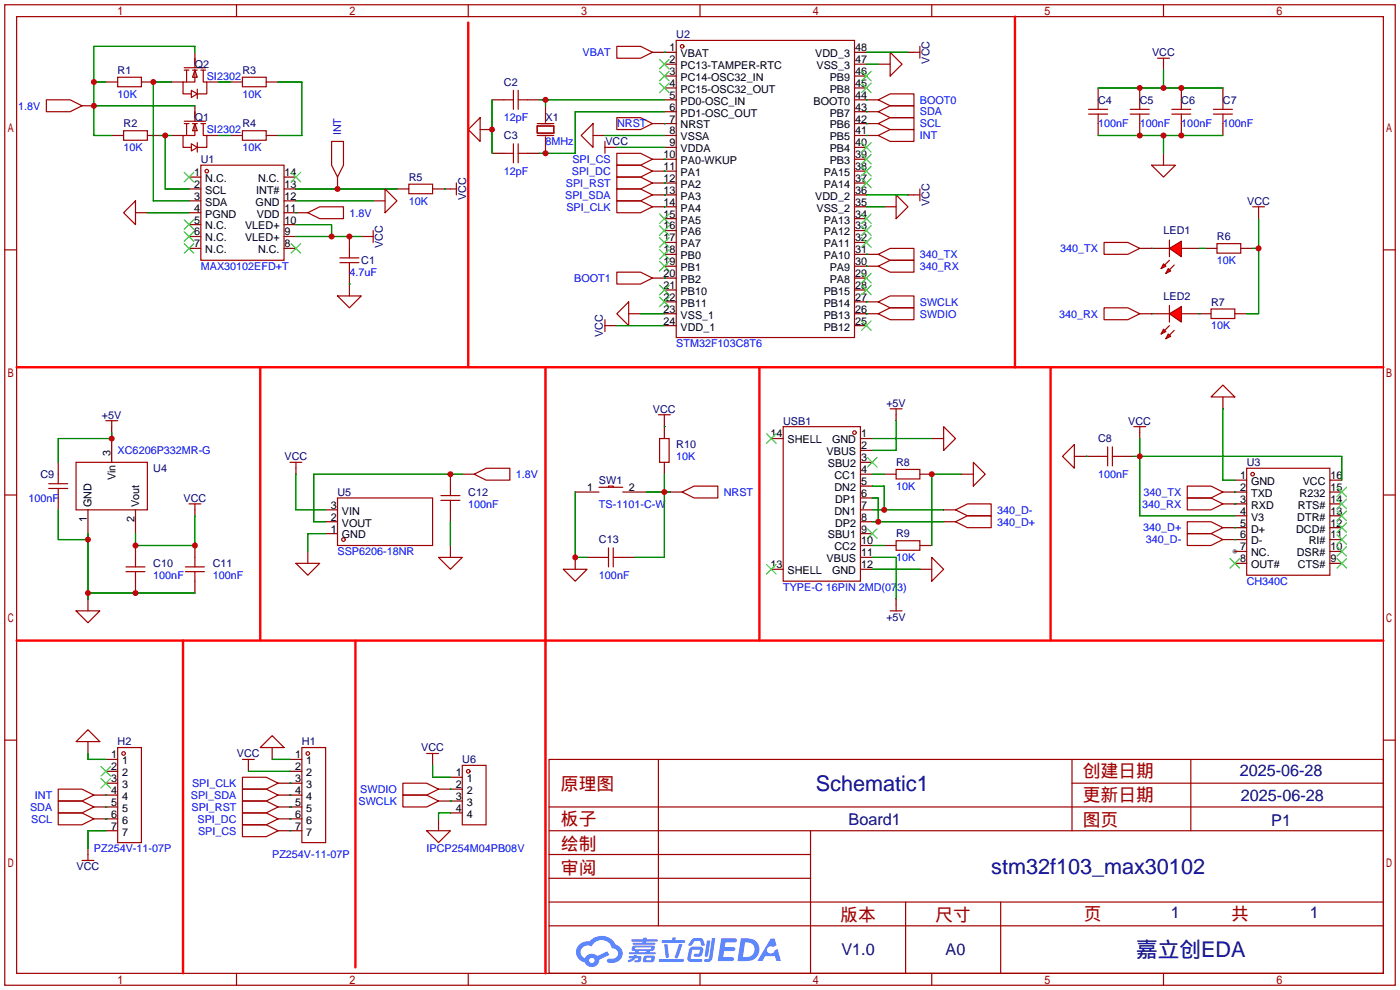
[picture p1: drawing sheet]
<svg xmlns="http://www.w3.org/2000/svg" width="299mm" height="212mm" viewBox="0 0 299 212" stroke-linecap="round" stroke-linejoin="round" font-family="sans-serif">
<circle cx="263.9" cy="117.9" r=".51" fill="#999"/>
<g fill="none" stroke="#a10000" stroke-width=".25">
<path d="M1 1h297.2v209.6h-297.2zM3.6 3.6h292.1v204.4h-292.1zM50.5 1v2.6M100.1 1v2.6M149.6 1v2.6M199.1 1v2.6M248.7 1v2.6M1 53.4h2.6M295.7 53.4h2.5M1 105.8h2.6M295.7 105.8h2.5M1 158.2h2.6"/>
<path d="M295.7 158.2h2.5M117.3 162.3h178.4v45.7h-178.4zM117.3 177.5h178.4M117.3 172.5h178.4M140.7 162.3v35.6M173.2 177.5v30.5M229.1 162.3v15.2M229.1 167.4h66.6M254.5 162.3v15.2M117.3 182.6h55.9M117.3 197.9h178.4M117.3 192.8h178.4"/>
<path d="M117.3 187.7h55.9M193.5 192.8v15.2M213.9 192.8v15.2M50.5 208v2.6M100.1 208v2.6M149.6 208v2.6M199.1 208v2.6M248.7 208v2.6"/>
</g>
<g fill="#5487ff">
<path d="M154.1 200.5h2.7a.48 .48 0 0 1 .7 .5 .48 .48 0 0 1-.7 .4h-1.8l-.1 1h1.9a.43 .43 0 0 1 .4 .5 .43 .43 0 0 1-.5 .4h-1.9l-.2 1.3h1.6a.45 .45 0 0 1 .6 .1 .45 .45 0 0 1-.1 .6l-3.3 .1z"/>
<path d="M164.7 200.6h.9l.4 1.4-.8 .4a.84 .84 0 0 0-1.2 .2 .84 .84 0 0 0 .3 1.2 .84 .84 0 0 0 1.2-.4l.1-.3 .6-.3 .7 2.6h-1l-.3-1.1h-2.1l-.6 1.1h-1z"/>
<path d="M151.1 201h.7l-.5 3.2a.36 .36 0 0 1-.4 .3 .36 .36 0 0 1-.3-.3z"/>
<path d="M152.2 200.5h.7l-.7 4.3a1.13 1.13 0 0 1-1.7 .6l.2-.4 .7-.1 .2-.2z"/>
<path d="M147.8 200.8l.7-.3h1a.77 .77 0 0 1 .8 .5l.3 .9-.1 .2h-.6l-.2-.9-.3-.1h-.9l-.7 1h-.7v-.2z"/>
<path d="M147.4 202.7l.6-.4h1.7a.81 .81 0 0 1 .6 .5 .81 .81 0 0 1-.1 .9 .81 .81 0 0 1-1 .8h-.6a.32 .32 0 0 1-.3-.4 .32 .32 0 0 1 .4-.3h.7l.2-.9-1.6 .1-.4 1.9 2.2 .1a.32 .32 0 0 1 .3 .3 .32 .32 0 0 1-.4 .3h-2.2l-.5-.3-.1-.5z"/>
<path d="M140.9 204.9h5a.33 .33 0 0 1 .3 .4 .33 .33 0 0 1-.4 .3h-4.8l-.2-.2z"/>
<path d="M145.1 201.8h.8l-.7 2a.98 .98 0 0 1-.7 1l-.3-.3z"/>
<path d="M142 201.8h.7l.2 2.6a.34 .34 0 0 1-.2 .3 .34 .34 0 0 1-.4-.2z"/>
<path d="M141.5 200.9h2.1l.3-.6h.5l-.1 .6h1.8a.32 .32 0 0 1 .3 .3 .32 .32 0 0 1-.3 .3h-4.5l-.2-.1z"/>
<path d="M134.5 204.3h.9l.1-.2h.6l-.1 .2 .9 .1a.82 .82 0 0 1-.6 1.3h-.7v-.5h.7l.1-.4a.68 .68 0 0 0-1 .4l-1.1 .5-.2-.5 1-.4h-.7z"/>
<path d="M135 200.7h2.4l.1-.3h.7v.4h2.1l.3 .2-.3 .2h-2.2v.3h1.8l.2 .2-.2 .2h-4.6l-.1-.4h2.1v-.3h-2.2l-.2-.1z"/>
<path d="M158.4 200.5l-.8 4.9h1.7a2.5 2.5 0 0 0 3-2.5 2.5 2.5 0 0 0-3.1-2.4zM159.2 201.4a1.61 1.61 0 0 1 2.1 1.4 1.61 1.61 0 0 1-1.8 1.7l-.7 .1z"/>
<path d="M135.1 202.3a.55 .55 0 0 0-.1 .7 .55 .55 0 0 0 .7 .2l.1 .3h-1.4v.4h5.5l.3-.2-.3-.2h-1.1l.2-.3a.7 .7 0 0 0 .8-.2 .7 .7 0 0 0 0-.9h-4.2zM135.8 202.5h3.3l.1 .1-.2 .3h-3.2zM136.5 203.2h1.7l-.2 .3h-1.4z"/>
<path d="M137.6 204.4a1.05 1.05 0 0 0 0 1.2 2.91 2.91 0 0 0 2.2-.1 .98 .98 0 0 0 0-1.2l-1.7-.1zM138.2 204.7h.8l.2 .3-.3 .2h-.8z"/>
<path d="M123.8 201.9a2.23 2.23 0 0 0-.6 2.3 2.23 2.23 0 0 0 1.8 1.5 1.58 1.58 0 0 0 1.8 1 1.58 1.58 0 0 0 1.2-1.6l2.2-1-.4-.8-2.1 1a1.65 1.65 0 0 0-2.7 .5 1.45 1.45 0 0 1-.8-2 1.45 1.45 0 0 1 2-.6l.3 .1a2.3 2.3 0 0 1 2.3-1.4 2.3 2.3 0 0 1 2 1.8 1.12 1.12 0 0 1 1.3 1 1.12 1.12 0 0 1-1.1 1.2h-.7a.45 .45 0 0 0-.6 .4 .45 .45 0 0 0 .4 .5 2.21 2.21 0 0 0 2.3-.6 2.21 2.21 0 0 0 .5-2.2 2.13 2.13 0 0 0-1.3-1.1 3.3 3.3 0 0 0-5.6-.7l-1.1 .1zM125.9 205.3a.6 .6 0 0 1 1.2 0 .6 .6 0 0 1-1.2 0z"/>
</g>
<g fill="none" stroke="#a10000" stroke-width=".25">
<path d="M25.1 16.5h5.1v2h-5.1zM39.4 15h1M39.4 14.5h4.5M39.9 15v2.5M40.9 19.3l1.3 .8-1.3 .7zM41.1 15h1.1M41.7 15v2.5h-2.6v2.6h1.8M41.7 15l.5 1.5h-1.1zM41.7 12.4v2.1M42.2 19.1v2M42.9 15h1M43.4 15v2.5h.8v2.6h-2"/>
<path d="M51.8 16.5h5.1v2h-5.1zM109.7 19.3v4.1M110.7 19.3v4.1M131.8 9.9h5.1l2.5 1.3-2.5 1.2h-5.1zM144.5 8.6h38.1v63.5h-38.1zM190.2 11.2l2.6 2.5-2.6 2.6zM195.3 11.2h1.3M196.6 9.9v2.5M247.4 12.4h2.5M248.7 12.4v1.3M9.9 21.3h5.1l2.5 1.3-2.5 1.3h-5.1zM26.4 27.9h5.1v2.1h-5.1z"/>
<path d="M39.4 26.4h1M39.4 25.9h4.5M39.9 26.4v2.6M40.9 30.7l1.3 .8-1.3 .8zM41.1 26.4h1.1M41.7 26.4v2.6h-2.6v2.5h1.8M41.7 26.4l.5 1.5h-1.1zM41.7 23.9v2M42.2 30.5v2M42.9 35.3h17.8v20.3h-17.8zM42.9 26.4h1M43.4 26.4v2.6h.8v2.5h-2"/>
<path d="M51.8 27.9h5.1v2.1h-5.1zM70.9 30.2h2.5v5.1l-1.3 2.5-1.2-2.5zM87.4 39.4h5.1v2h-5.1zM97.5 39.1v2.6M100.1 27.7l2.5-2.6v5.1zM107.7 21.3h2M107.7 32.8h2M109.7 30.7v4.1M110.7 21.3h2.1M110.7 30.7v4.1M110.7 32.8h2.1M114.8 26.9h3.6v1.5h-3.6z"/>
<path d="M114.8 26.4h3.6M114.8 29h3.6M116.6 25.1v1.1M116.6 29.2v1M126.7 26.4v5.1l-2.5-2.5zM129.3 30.2v2.6M129.3 31.5h1.3M131.8 25.1h5.1l2.5 1.3-2.5 1.3h-5.1zM131.8 32.8h5.1l2.5 1.2-2.5 1.3h-5.1zM131.8 35.3h5.1l2.5 1.3-2.5 1.2h-5.1zM131.8 37.8h5.1l2.5 1.3-2.5 1.3h-5.1zM187.7 21.3l2.5-1.2h5.1v2.5h-5.1z"/>
<path d="M187.7 26.4l2.5-1.3h5.1v2.6h-5.1zM187.7 23.9l2.5-1.3h5.1v2.5h-5.1zM187.7 29l2.5-1.3h5.1v2.5h-5.1zM232.7 24.4h4M232.7 23.4h4M234.7 21.3v2.1M234.7 24.4v2M241.6 24.4h4M241.6 23.4h4M243.6 21.3v2.1M243.6 24.4v2M246.1 35.3h5.1l-2.5 2.5z"/>
<path d="M250.4 24.4h4.1M250.4 23.4h4.1M252.5 21.3v2.1M252.5 24.4v2M259.3 24.4h4.1M259.3 23.4h4.1M261.4 21.3v2.1M261.4 24.4v2M26.4 45.5l2.6-2.6v5.1zM65.8 45.5l2.5-1.3h5.1v2.5h-5.1zM72.6 56.1h4.1M72.6 55.1h4.1"/>
<path d="M74.7 53.1v2M74.7 56.1v2.1M78.5 50.5h1.3M79.8 49.3v2.5M82.3 40.4l2.5 2.5-2.5 2.6zM96.3 40.4h1.2M131.8 58.2h5.1l2.5 1.2-2.5 1.3h-5.1zM131.8 40.4h5.1l2.5 1.3-2.5 1.2h-5.1zM131.8 42.9h5.1l2.5 1.3-2.5 1.3h-5.1zM187.7 56.9l2.5-1.3h5.1v2.6h-5.1zM187.7 54.4l2.5-1.3h5.1v2.5h-5.1zM191.5 41.7l2.6 2.5-2.6 2.5z"/>
<path d="M195.3 41.7h1.3M196.6 40.4v2.5M249.9 51.3v3.6M72.1 63.2h5.1l-2.5 2.6zM129.3 68.3v2.6M129.3 69.6h1.3M134.4 64.5v5.1l-2.6-2.5zM187.7 67.1l2.5-1.3h5.1v2.5h-5.1zM187.7 64.5l2.5-1.3h5.1v2.6h-5.1zM266.4 100.1h17.8v22.8h-17.8z"/>
<circle cx="145.8" cy="9.9" r=".38"/>
<circle cx="44.2" cy="36.6" r=".38"/>
<circle cx="267.7" cy="101.3" r=".38"/>
</g>
<g fill="none" stroke="#870000" stroke-width=".25">
<path d="M22.6 17.5h2.5M30.2 17.5h2.6M36.6 17.5h2.5M41.7 11.2v2.5M44.2 17.5h2.5M49.3 17.5h2.5M56.9 17.5h2.5M139.4 11.2h5.1M142 13.7h2.5M142 16.3h2.5M142 18.8h2.5M182.6 11.2h2.6"/>
<path d="M182.6 13.7h2.6M182.6 16.3h2.6M182.6 18.8h2.6M187.7 13.7h2.5M194.1 11.2h1.2M234.7 18.8v2.5M243.6 18.8v2.5M248.7 13.7v1.3M252.5 18.8v2.5M261.4 18.8v2.5M17.5 22.6h2.6M23.9 29h2.5"/>
<path d="M31.5 29h2.5M36.6 29h2.5M40.4 37.8h2.5M41.7 22.6v2.5M44.2 29h2.5M49.3 29h2.5M56.9 29h2.5M60.7 37.8h2.5M72.1 37.8v2.6M102.6 27.7h2.6M105.2 21.3h2.5M105.2 32.8h2.5"/>
<path d="M112.8 21.3h2.5M112.8 32.8h2.5M116.6 22.6v2.5M116.6 30.2v2.6M126.7 29h2.6M130.6 31.5h1.2M139.4 26.4h5.1M139.4 34h5.1M139.4 36.6h5.1M139.4 39.1h5.1M142 29h2.5M142 21.3h2.5"/>
<path d="M142 23.9h2.5M142 31.5h2.5M182.6 29h5.1M182.6 21.3h5.1M182.6 23.9h5.1M182.6 26.4h5.1M182.6 31.5h2.6M182.6 34h2.6M182.6 36.6h2.6M182.6 39.1h2.6M234.7 26.4v2.6M243.6 26.4v2.6"/>
<path d="M248.7 32.8v2.5M252.5 26.4v2.6M261.4 26.4v2.6M29 45.5h2.5M40.4 40.4h2.5M40.4 42.9h2.5M40.4 45.5h2.5M40.4 48h2.5M40.4 50.5h2.5M40.4 53.1h2.5M60.7 40.4h2.5M60.7 42.9h2.5"/>
<path d="M60.7 45.5h5.1M60.7 48h2.5M60.7 50.5h2.5M60.7 53.1h2.5M74.7 50.5v2.6M74.7 58.2v5M77.2 50.5h1.3M79.8 42.9h2.5M84.8 40.4h2.6M92.5 40.4h3.8M139.4 41.7h5.1M139.4 44.2h5.1"/>
<path d="M139.4 59.4h5.1M142 46.7h2.5M142 49.3h2.5M142 51.8h2.5M142 54.4h2.5M142 56.9h2.5M182.6 41.7h2.6M182.6 44.2h2.6M182.6 46.7h2.6M182.6 49.3h2.6M182.6 51.8h2.6M182.6 54.4h5.1"/>
<path d="M182.6 56.9h5.1M182.6 59.4h2.6M189 44.2h2.5M194.1 41.7h1.2M246.1 53.1h3.8M252.5 53.1h3.8M130.6 69.6h1.2M134.4 67.1h2.5M142 62h2.5M142 64.5h2.5M142 67.1h2.5M142 69.6h2.5"/>
<path d="M182.6 62h2.6M182.6 64.5h5.1M182.6 67.1h5.1M182.6 69.6h2.6M263.9 102.6h2.5M263.9 105.2h2.5M263.9 107.7h2.5M263.9 110.2h2.5M263.9 112.8h2.5M263.9 115.3h2.5M263.9 117.9h2.5M284.2 102.6h2.6"/>
<path d="M284.2 105.2h2.6M284.2 107.7h2.6M284.2 110.2h2.6M284.2 112.8h2.6M284.2 115.3h2.6M284.2 117.9h2.6M263.9 120.4h2.5M284.2 120.4h2.6"/>
</g>
<g fill="none" stroke="#3c3" stroke-width=".25">
<path d="M141 12.7l2 2M141 15.2l2 2.1M141 17.8l2 2M143 12.7l-2 2M143 15.2l-2 2.1M143 17.8l-2 2M184.1 17.8l2.1 2M184.1 15.2l2.1 2.1M186.2 17.8l-2.1 2M186.2 15.2l-2.1 2.1M39.4 36.8l2 2.1M41.4 36.8l-2 2.1"/>
<path d="M62.2 36.8l2.1 2.1M64.3 36.8l-2.1 2.1M184.1 38.1l2.1 2M184.1 35.6l2.1 2M184.1 33l2.1 2.1M184.1 30.5l2.1 2M186.2 38.1l-2.1 2M186.2 35.6l-2.1 2M186.2 33l-2.1 2.1M186.2 30.5l-2.1 2M39.4 47l2 2M39.4 49.5l2 2.1"/>
<path d="M39.4 52.1l2 2M41.4 47l-2 2M41.4 49.5l-2 2.1M41.4 52.1l-2 2M62.2 52.1l2.1 2M64.3 52.1l-2.1 2M141 45.7l2 2.1M141 48.3l2 2M141 50.8l2 2M141 53.3l2 2.1M141 55.9l2 2M143 45.7l-2 2.1"/>
<path d="M143 48.3l-2 2M143 50.8l-2 2M143 53.3l-2 2.1M143 55.9l-2 2M184.1 58.4l2.1 2.1M184.1 50.8l2.1 2M184.1 48.3l2.1 2M184.1 45.7l2.1 2.1M186.2 58.4l-2.1 2.1M186.2 50.8l-2.1 2M186.2 48.3l-2.1 2M186.2 45.7l-2.1 2.1"/>
<path d="M141 61l2 2M141 63.5l2 2M143 61l-2 2M143 63.5l-2 2M184.1 68.6l2.1 2M184.1 61l2.1 2M186.2 68.6l-2.1 2M186.2 61l-2.1 2M262.9 119.4l2 2M264.9 119.4l-2 2M285.8 119.4l2 2M285.8 116.8l2 2.1"/>
<path d="M285.8 114.3l2 2M285.8 111.8l2 2M285.8 109.2l2 2.1M285.8 106.7l2 2M285.8 104.1l2 2.1M287.8 119.4l-2 2M287.8 116.8l-2 2.1M287.8 114.3l-2 2M287.8 111.8l-2 2M287.8 109.2l-2 2.1M287.8 106.7l-2 2M287.8 104.1l-2 2.1"/>
</g>
<g fill="none" stroke="#008700" stroke-width=".25">
<path d="M20.1 17.5h2.5M36.6 17.5h-3.8v25.4h7.6M41.7 11.2v-1.3h-21.6v19.1h3.8M46.7 17.5h2.6M59.4 17.5h5.1v11.5h-5.1M142 11.2h.1M185.2 13.7h2.5M185.2 11.2h8.9M234.7 18.8h26.7M248.7 15v3.8M20.1 22.6h21.6M34 29h2.6"/>
<path d="M35.3 29v11.4h5.1M46.7 29h2.6M105.2 21.3v11.5M115.3 21.3h26.7M116.6 21.3v1.3M129.3 29h12.7M131.8 31.5h10.2M142 26.4h.1M142 34h.1M142 36.6h.1M142 39.1h.1M142 23.9h-19.1v8.9h-7.6"/>
<path d="M185.2 21.3h.1M185.2 26.4h.1M185.2 23.9h.1M185.2 29h.1M234.7 29h26.7M248.7 29v3.8M31.5 45.5h8.9M63.2 45.5h.1M63.2 48h7.7v2.5M63.2 50.5h14M63.2 40.4h21.6M63.2 42.9h16.6"/>
<path d="M95 40.4h.1M142 59.4h.1M142 41.7h.1M142 44.2h.1M185.2 56.9h.1M185.2 54.4h.1M185.2 44.2h3.8M185.2 41.7h8.9M74.7 60.7h.1M131.8 69.6h10.2M136.9 67.1h5.1M185.2 67.1h.1"/>
<path d="M185.2 64.5h.1"/>
</g>
<g fill="#f00" stroke="#a10000" stroke-width=".25">
<path d="M249.9 53.1l2.6-1.5v3.3z"/>
<path d="M249.7 57.4l.5 .5-1 .5z"/>
<path d="M248.7 56.4l.5 .5-1 .5z"/>
</g>
<path d="M249.9 55.6l-1 1M251 56.6l-1.1 1.1M249.9 65.3v3.5" fill="none" stroke="#a10000" stroke-width=".25"/>
<path d="M246.1 67.1h3.8M252.5 67.1h3.8" fill="none" stroke="#870000" stroke-width=".25"/>
<g fill="#f00" stroke="#a10000" stroke-width=".25">
<path d="M249.9 67.1l2.6-1.6v3.3z"/>
<path d="M249.7 71.4l.5 .5-1 .5z"/>
<path d="M248.7 70.4l.5 .5-1 .5z"/>
</g>
<g fill="none" stroke="#a10000" stroke-width=".25">
<path d="M236 51.8h5l2.6 1.3-2.6 1.3h-5zM260.1 52.1h5.1v2h-5.1zM267.7 44.2h2.6M269 44.2v1.3M236 65.8h5l2.6 1.3-2.6 1.2h-5zM249.9 69.6l-1 1M251 70.6l-1.1 1M258.8 66h5.1v2.1h-5.1zM16.3 98.8h15.2v10.2h-15.2zM22.6 89.9h2.5M23.9 89.9v1.3M62 98.8h2.5"/>
<path d="M63.2 98.8v1.3M140.7 88.6h2.6M141 93.7h2v5.1h-2zM142 88.6v1.3M167.4 91.2h16.5v33h-16.5zM190.2 87.4h2.6M191.5 87.4v1.2M201.7 91.2l2.5 2.5-2.5 2.6zM208 98.8l2.6 2.5-2.6 2.6zM227.1 97.5l2.5-2.5v5.1zM234.7 97.5h2M236.7 95.5v4.1"/>
<path d="M237.7 97.5h2.1M237.7 95.5v4.1M242.3 91.2h2.6M243.6 91.2v1.3M258.8 84.8l2.6-2.5 2.5 2.5zM10.4 104.4h4.1M10.4 103.4h4.1M12.4 101.3v2.1M12.4 104.4v2M29 119.1v2.1M40.4 107.7h2.5M41.7 107.7v1.3"/>
<path d="M41.7 119.1v2.1M72.1 106.4h20.4v10.2h-20.4zM93.7 119.1h5.1l-2.5 2.6zM94.2 106.9h4.1M94.2 105.9h4.1M96.3 103.9v2M96.3 106.9v2.1M101.3 101.3l2.6-1.2h5.1v2.5h-5.1zM128 104.1h5.1M128 119.1h2M130 104.1v-.2h1.1v.2M130 117.1v4.1"/>
<path d="M131.1 119.1h2M131.1 117.1v4.1M145.8 105.2l2.5-1.3h5.1v2.5h-5.1zM191.5 100.3h5.1v2.1h-5.1zM191.5 115.6h5.1v2h-5.1zM199.1 119.1l2.6 2.6-2.6 2.5zM204.2 109l2.6-1.3h5v2.5h-5zM204.2 111.5l2.6-1.3h5v2.6h-5zM253.7 111.5h5.1l2.6 1.3-2.6 1.2h-5.1zM253.7 114h5.1l2.6 1.3-2.6 1.3h-5.1zM253.7 103.9h5.1l2.6 1.3-2.6 1.2h-5.1zM253.7 106.4h5.1l2.6 1.3-2.6 1.3h-5.1z"/>
<path d="M16.3 130.6h5l-2.5 2.5zM26.9 122.2h4.1M26.9 121.2h4.1M29 122.2v2M39.6 122.2h4.1M39.6 121.2h4.1M41.7 122.2v2M63.2 120.4h5.1l-2.5 2.5zM120.4 121.7h5.1l-2.6 2.5zM190.2 130.6h2.6M191.5 129.3v1.3M16.3 158.5l2.5-2.5 2.5 2.5z"/>
<path d="M25.1 159.8h5.1v20.3h-5.1zM55.6 159.8l2.6-2.6 2.5 2.6zM64.5 159.8h5.1v20.3h-5.1zM12.4 173.7h5.1l2.6 1.3-2.6 1.3h-5.1zM12.4 171.2h5.1l2.6 1.3-2.6 1.2h-5.1zM12.4 168.7h5.1l2.6 1.2-2.6 1.3h-5.1zM51.8 176.3h5.1l2.5 1.2-2.5 1.3h-5.1zM51.8 173.7h5.1l2.5 1.3-2.5 1.3h-5.1zM51.8 171.2h5.1l2.5 1.3-2.5 1.2h-5.1zM51.8 168.7h5.1l2.5 1.2-2.5 1.3h-5.1zM51.8 166.1h5.1l2.5 1.3-2.5 1.3h-5.1zM51.8 162.3h2.6"/>
<path d="M53.1 162.3v1.3M86.1 167.4h5.1l2.5 1.3-2.5 1.2h-5.1zM86.1 169.9h5.1l2.5 1.3-2.5 1.3h-5.1zM91.2 177.5h5.1l-2.6 2.6zM91.2 161h2.5M92.5 161v1.3M98.8 163.6h5.1v12.7h-5.1zM17.5 183.9h2.6M18.8 182.6v1.3"/>
<circle cx="182.6" cy="92.5" r=".38"/>
<circle cx="73.4" cy="115.3" r=".38"/>
<circle cx="26.4" cy="161" r=".38"/>
<circle cx="65.8" cy="161" r=".38"/>
<circle cx="100.1" cy="164.8" r=".38"/>
</g>
<g fill="none" stroke="#870000" stroke-width=".25">
<path d="M243.6 53.1h2.5M257.6 53.1h2.5M265.2 53.1h2.5M269 45.5v1.2M243.6 67.1h2.5M256.3 67.1h2.5M263.9 67.1h2.5M12.4 98.8v2.5M23.9 91.2v1.3M23.9 93.7v5.1M142 89.9v3.8M142 98.8v2.5"/>
<path d="M164.8 93.7h2.6M183.9 93.7h2.5M183.9 96.3h2.5M183.9 98.8h2.5M191.5 88.6v1.3M199.1 93.7h2.6M229.6 97.5h5.1M239.8 97.5h2.5M243.6 92.5v1.2M261.4 84.8v2.6M12.4 106.4v2.6M18.8 109v5"/>
<path d="M29 109v5M29 116.6v2.5M41.7 109v1.2M41.7 116.6v2.5M63.2 100.1v1.2M65.8 117.9v2.5M69.6 109h2.5M69.6 111.5h2.5M69.6 114h2.5M96.3 101.3v2.6M96.3 109v2.5M96.3 116.6v2.5"/>
<path d="M98.8 101.3h2.5M122.9 105.2h5.1M122.9 119.1v2.6M125.5 119.1h2.5M133.1 105.2h5.1M133.1 119.1h2.5M143.3 105.2h2.5M183.9 101.3h2.5M183.9 103.9h2.5M183.9 106.4h2.5M183.9 109h2.5M183.9 111.5h2.5"/>
<path d="M183.9 114h2.5M183.9 116.6h2.5M183.9 119.1h2.5M189 101.3h2.5M189 116.6h2.5M196.6 101.3h2.5M196.6 116.6h2.5M201.7 109h2.5M201.7 111.5h2.5M205.5 101.3h2.5M261.4 112.8h2.5M261.4 115.3h2.5"/>
<path d="M261.4 105.2h2.5M261.4 107.7h2.5M18.8 128v2.6M29 124.2v2.5M41.7 124.2v2.5M164.8 121.7h2.6M183.9 121.7h2.5M191.5 128v1.3M196.6 121.7h2.5M18.8 158.5v2.5M58.2 159.8v2.5M20.1 169.9h5"/>
<path d="M20.1 172.5h5M20.1 175h5M22.6 162.3h2.5M22.6 164.8h2.5M22.6 167.4h2.5M22.6 177.5h2.5M53.1 163.6v1.2M59.4 167.4h5.1M59.4 169.9h5.1M59.4 172.5h5.1M59.4 175h5.1M59.4 177.5h5.1"/>
<path d="M62 162.3h2.5M62 164.8h2.5M92.5 162.3v1.3M93.7 168.7h5.1M93.7 171.2h5.1M93.7 175v2.5M96.3 166.1h2.5M96.3 173.7h2.5M18.8 181.4v1.2"/>
</g>
<g fill="none" stroke="#008700" stroke-width=".25">
<path d="M246.1 53.1h.1M256.3 53.1h1.3M267.7 53.1h1.3M269 46.7v20.4h-2.6M246.1 67.1h.1M256.3 67.1h.1M23.9 92.5v1.2h-11.5v5.1M142 91.2h.1M186.4 93.7h12.7M191.5 89.9v6.4h-5.1M232.2 97.5h.1M242.3 97.5h44.5v5.1"/>
<path d="M243.6 93.7v16.5h20.3M261.4 87.4v15.2h2.5M12.4 109v6.3h6.4M18.8 114v14M41.7 110.2v6.4h-12.7v-2.6M63.2 101.3v7.7h6.4M69.6 114h-3.8v3.9M96.3 111.5v5.1M98.8 101.3h-31.7v10.2h2.5M122.9 105.2v13.9h2.6M138.2 105.2h5.1M142 101.3v17.8h-6.4"/>
<path d="M186.4 109h15.3M186.4 103.9h2.6v5.1M186.4 101.3h2.6M186.4 116.6h2.6M186.4 119.1h5.1v8.9M186.4 111.5h15.3M186.4 106.4h1.3v5.1M205.5 101.3h-6.4v15.3M263.9 112.8h.1M263.9 115.3h.1M263.9 105.2h.1M263.9 107.7h.1"/>
<path d="M18.8 126.7h22.9M186.4 121.7h10.2M18.8 161v1.3h3.8M22.6 169.9h.1M22.6 175h.1M22.6 172.5h.1M22.6 177.5h-3.8v3.9M53.1 164.8h8.9M58.2 162.3h3.8M62 167.4h.1M62 169.9h.1M62 172.5h.1"/>
<path d="M62 175h.1M62 177.5h.1M92.5 163.6v2.5h3.8M96.3 168.7h.1M96.3 171.2h.1M96.3 173.7h-2.6v1.3"/>
</g>
<path d="M163.8 92.7l2.1 2M165.9 92.7l-2.1 2M185.4 97.8l2.1 2M187.5 97.8l-2.1 2M185.4 113l2.1 2.1M187.5 113l-2.1 2.1M163.8 120.6l2.1 2.1M165.9 120.6l-2.1 2.1M21.6 163.8l2 2.1M21.6 166.4l2 2M23.6 163.8l-2 2.1M23.6 166.4l-2 2" fill="none" stroke="#3c3" stroke-width=".25"/>
<path d="M100.1 4.8v73.7h-96.5M216.9 3.6v74.9M55.6 78.5v58.4M100.1 78.5h195.6M116.6 78.5v129.5M162.3 78.5v58.4M224.5 78.5v58.4M3.6 136.9h292.1M39.1 136.9v71.1M75.9 136.9v69.9" fill="none" stroke="#f00" stroke-width=".51"/>
<g fill="#c00">
<circle cx="70.9" cy="50.5" r=".63"/>
<circle cx="74.7" cy="50.5" r=".63"/>
<circle cx="72.1" cy="40.4" r=".63"/>
<circle cx="20.1" cy="22.6" r=".63"/>
<circle cx="20.1" cy="17.5" r=".63"/>
<circle cx="35.3" cy="29" r=".63"/>
<circle cx="32.8" cy="17.5" r=".63"/>
<circle cx="116.6" cy="21.3" r=".63"/>
<circle cx="116.6" cy="32.8" r=".63"/>
<circle cx="105.2" cy="27.7" r=".63"/>
<circle cx="243.6" cy="18.8" r=".63"/>
<circle cx="248.7" cy="18.8" r=".63"/>
<circle cx="252.5" cy="18.8" r=".63"/>
<circle cx="252.5" cy="29" r=".63"/>
<circle cx="248.7" cy="29" r=".63"/>
<circle cx="243.6" cy="29" r=".63"/>
<circle cx="243.6" cy="97.5" r=".63"/>
<circle cx="269" cy="53.1" r=".63"/>
<circle cx="189" cy="109" r=".63"/>
<circle cx="199.1" cy="101.3" r=".63"/>
<circle cx="187.7" cy="111.5" r=".63"/>
<circle cx="18.8" cy="115.3" r=".63"/>
<circle cx="18.8" cy="126.7" r=".63"/>
<circle cx="29" cy="126.7" r=".63"/>
<circle cx="23.9" cy="93.7" r=".63"/>
<circle cx="29" cy="116.6" r=".63"/>
<circle cx="41.7" cy="116.6" r=".63"/>
<circle cx="96.3" cy="101.3" r=".63"/>
<circle cx="122.9" cy="119.1" r=".63"/>
<circle cx="142" cy="105.2" r=".63"/>
</g>
<g font-size="4.6" fill="#000080">
<text x="174.4" y="169">Schematic1</text>
<text x="211.9" y="186.8">stm32f103_max30102</text>
<text x="242.8" y="204.6">嘉立创EDA</text>
</g>
<g font-size="3.8" fill="#a00000">
<text x="231.4" y="166.1">创建日期</text>
<text x="119.9" y="168.9">原理图</text>
<text x="231.4" y="171.2">更新日期</text>
<text x="119.9" y="176.4">板子</text>
<text x="231.4" y="176.5">图页</text>
<text x="119.9" y="181.6">绘制</text>
<text x="119.9" y="186.7">审阅</text>
<text x="179.6" y="196.9">版本</text>
<text x="199.9" y="196.9">尺寸</text>
<text x="231.6" y="196.6">页</text>
<text x="263.1" y="196.6">共</text>
</g>
<g font-size="3.5" fill="#000080">
<text x="265" y="165.8">2025-06-28</text>
<text x="265.2" y="171.1">2025-06-28</text>
<text x="181.4" y="176.2">Board1</text>
<text x="271.7" y="176.5">P1</text>
<text x="250.2" y="196.3">1</text>
<text x="280" y="196.3">1</text>
<text x="179.8" y="204.2">V1.0</text>
<text x="202.1" y="204.2">A0</text>
</g>
<g font-size="2.3" fill="#00f">
<text x="124.5" y="12">VBAT</text>
<text x="44.2" y="17.1">SI2302</text>
<text x="3.9" y="23.4">1.8V</text>
<text x="25.1" y="20.9">10K</text>
<text x="51.8" y="20.9">10K</text>
<text x="196.6" y="22.1">BOOT0</text>
<text x="44.2" y="28.5">SI2302</text>
<text x="72.9" y="29" transform="rotate(-90 72.9 29)">INT</text>
<text x="107.7" y="26">12pF</text>
<text x="131.9" y="27.2">NRST</text>
<text x="196.6" y="27.2">SCL</text>
<text x="196.6" y="24.7">SDA</text>
<text x="196.6" y="29.8">INT</text>
<text x="234.7" y="27.2">100nF</text>
<text x="243.6" y="27.2">100nF</text>
<text x="252.5" y="27.2">100nF</text>
<text x="261.4" y="27.2">100nF</text>
<text x="26.4" y="32.3">10K</text>
<text x="51.8" y="32.3">10K</text>
<text x="116.6" y="31">8MHz</text>
<text x="122.3" y="34.8">SPI_CS</text>
<text x="107.7" y="37.4">12pF</text>
<text x="120.9" y="39.9">SPI_RST</text>
<text x="122.2" y="37.4">SPI_DC</text>
<text x="74.7" y="46.3">1.8V</text>
<text x="87.4" y="43.7">10K</text>
<text x="120.8" y="42.5">SPI_SDA</text>
<text x="121.1" y="45">SPI_CLK</text>
<text x="226.6" y="53.9">340_TX</text>
<text x="42.9" y="57.7">MAX30102EFD+T</text>
<text x="74.7" y="59">4.7uF</text>
<text x="196.6" y="57.7">340_RX</text>
<text x="196.6" y="55.2">340_TX</text>
<text x="260.1" y="56.4">10K</text>
<text x="122.7" y="60.2">BOOT1</text>
<text x="196.6" y="65.3">SWCLK</text>
<text x="196.6" y="67.9">SWDIO</text>
<text x="226.4" y="67.9">340_RX</text>
<text x="258.8" y="70.4">10K</text>
<text x="144.5" y="74.2">STM32F103C8T6</text>
<text x="25.1" y="97.1">XC6206P332MR-G</text>
<text x="144.5" y="98.3">10K</text>
<text x="6.1" y="107.2">100nF</text>
<text x="110.2" y="102.2">1.8V</text>
<text x="154.7" y="106">NRST</text>
<text x="191.5" y="104.7">10K</text>
<text x="234.7" y="102.2">100nF</text>
<text x="244.4" y="106">340_TX</text>
<text x="100.1" y="108.5">100nF</text>
<text x="128" y="108.5">TS-1101-C-W</text>
<text x="213.1" y="109.8">340_D-</text>
<text x="213.1" y="112.3">340_D+</text>
<text x="244.1" y="108.5">340_RX</text>
<text x="244.3" y="113.6">340_D+</text>
<text x="72.1" y="118.7">SSP6206-18NR</text>
<text x="191.5" y="119.9">10K</text>
<text x="244.9" y="116.1">340_D-</text>
<text x="32.8" y="123.7">100nF</text>
<text x="45.5" y="123.7">100nF</text>
<text x="128" y="123.7">100nF</text>
<text x="266.4" y="125">CH340C</text>
<text x="167.4" y="126.3">TYPE-C 16PIN 2MD(073)</text>
<text x="6.4" y="173.3">SDA</text>
<text x="7.5" y="170.7">INT</text>
<text x="40.8" y="170.7">SPI_SDA</text>
<text x="40.9" y="173.3">SPI_RST</text>
<text x="41" y="168.2">SPI_CLK</text>
<text x="76.6" y="172">SWCLK</text>
<text x="77" y="169.5">SWDIO</text>
<text x="6.7" y="175.8">SCL</text>
<text x="42.2" y="175.8">SPI_DC</text>
<text x="42.3" y="178.4">SPI_CS</text>
<text x="20.1" y="182.2">PZ254V-11-07P</text>
<text x="58.2" y="183.4">PZ254V-11-07P</text>
<text x="91.2" y="182.2">IPCP254M04PB08V</text>
</g>
<g font-size="2.3">
<text x="143.1" y="10.9">1</text>
<text x="182.8" y="10.9">48</text>
<text x="143.1" y="13.5">2</text>
<text x="143.1" y="16">3</text>
<text x="145.5" y="12.2">VBAT</text>
<text x="145.5" y="14.8">PC13-TAMPER-RTC</text>
<text x="145.5" y="17.3">PC14-OSC32_IN</text>
<text x="174.2" y="12.2">VDD_3</text>
<text x="174.5" y="14.8">VSS_3</text>
<text x="177.3" y="17.3">PB9</text>
<text x="182.8" y="16">46</text>
<text x="182.8" y="13.5">47</text>
<text x="143.1" y="18.6">4</text>
<text x="143.1" y="21.1">5</text>
<text x="143.1" y="23.6">6</text>
<text x="145.5" y="19.8">PC15-OSC32_OUT</text>
<text x="145.5" y="22.4">PD0-OSC_IN</text>
<text x="173.9" y="22.4">BOOT0</text>
<text x="177.3" y="19.8">PB8</text>
<text x="182.8" y="23.6">43</text>
<text x="182.8" y="21.1">44</text>
<text x="182.8" y="18.6">45</text>
<text x="143.1" y="26.2">7</text>
<text x="143.1" y="28.7">8</text>
<text x="145.5" y="24.9">PD1-OSC_OUT</text>
<text x="145.5" y="27.5">NRST</text>
<text x="145.5" y="30">VSSA</text>
<text x="177.3" y="30">PB5</text>
<text x="177.3" y="27.5">PB6</text>
<text x="177.3" y="24.9">PB7</text>
<text x="182.8" y="28.7">41</text>
<text x="182.8" y="26.2">42</text>
<text x="141.8" y="33.8">10</text>
<text x="143.1" y="31.3">9</text>
<text x="145.5" y="32.5">VDDA</text>
<text x="145.5" y="35.1">PA0-WKUP</text>
<text x="177.3" y="35.1">PB3</text>
<text x="177.3" y="32.5">PB4</text>
<text x="182.8" y="33.8">39</text>
<text x="182.8" y="31.3">40</text>
<text x="41.5" y="37.6">1</text>
<text x="41.5" y="40.2">2</text>
<text x="43.9" y="38.9">N.C.</text>
<text x="43.9" y="41.4">SCL</text>
<text x="54.8" y="41.4">INT#</text>
<text x="55.1" y="38.9">N.C.</text>
<text x="60.8" y="40.2">13</text>
<text x="60.8" y="37.6">14</text>
<text x="141.8" y="36.3">11</text>
<text x="141.8" y="38.9">12</text>
<text x="141.8" y="41.4">13</text>
<text x="145.5" y="37.6">PA1</text>
<text x="145.5" y="40.2">PA2</text>
<text x="176" y="40.2">PA14</text>
<text x="176" y="37.6">PA15</text>
<text x="182.8" y="41.4">36</text>
<text x="182.8" y="38.9">37</text>
<text x="182.8" y="36.3">38</text>
<text x="41.5" y="42.7">3</text>
<text x="41.5" y="45.2">4</text>
<text x="41.5" y="47.8">5</text>
<text x="43.9" y="44">SDA</text>
<text x="43.9" y="46.5">PGND</text>
<text x="54.6" y="44">GND</text>
<text x="54.9" y="46.5">VDD</text>
<text x="60.8" y="47.8">10</text>
<text x="60.8" y="45.2">11</text>
<text x="60.8" y="42.7">12</text>
<text x="141.8" y="44">14</text>
<text x="141.8" y="46.5">15</text>
<text x="145.5" y="42.7">PA3</text>
<text x="145.5" y="45.2">PA4</text>
<text x="145.5" y="47.8">PA5</text>
<text x="174.2" y="42.7">VDD_2</text>
<text x="174.5" y="45.2">VSS_2</text>
<text x="176" y="47.8">PA13</text>
<text x="182.8" y="46.5">34</text>
<text x="182.8" y="44">35</text>
<text x="41.5" y="50.3">6</text>
<text x="41.5" y="52.9">7</text>
<text x="43.9" y="49">N.C.</text>
<text x="43.9" y="51.6">N.C.</text>
<text x="52.4" y="51.6">VLED+</text>
<text x="52.4" y="49">VLED+</text>
<text x="60.8" y="52.9">8</text>
<text x="60.8" y="50.3">9</text>
<text x="141.8" y="49">16</text>
<text x="141.8" y="51.6">17</text>
<text x="145.5" y="50.3">PA6</text>
<text x="145.5" y="52.9">PA7</text>
<text x="176" y="52.9">PA11</text>
<text x="176" y="50.3">PA12</text>
<text x="182.8" y="51.6">32</text>
<text x="182.8" y="49">33</text>
<text x="43.9" y="54.1">N.C.</text>
<text x="55.1" y="54.1">N.C.</text>
<text x="141.8" y="54.1">18</text>
<text x="141.8" y="56.7">19</text>
<text x="141.8" y="59.2">20</text>
<text x="145.5" y="55.4">PB0</text>
<text x="145.5" y="57.9">PB1</text>
<text x="176" y="55.4">PA10</text>
<text x="177.3" y="57.9">PA9</text>
<text x="182.8" y="59.2">29</text>
<text x="182.8" y="56.7">30</text>
<text x="182.8" y="54.1">31</text>
<text x="141.8" y="61.7">21</text>
<text x="141.8" y="64.3">22</text>
<text x="145.5" y="60.5">PB2</text>
<text x="145.5" y="63">PB10</text>
<text x="145.5" y="65.6">PB11</text>
<text x="176" y="65.6">PB14</text>
<text x="176" y="63">PB15</text>
<text x="177.3" y="60.5">PA8</text>
<text x="182.8" y="64.3">27</text>
<text x="182.8" y="61.7">28</text>
<text x="141.8" y="66.8">23</text>
<text x="141.8" y="69.4">24</text>
<text x="145.5" y="68.1">VSS_1</text>
<text x="145.5" y="70.6">VDD_1</text>
<text x="176" y="70.6">PB12</text>
<text x="176" y="68.1">PB13</text>
<text x="182.8" y="69.4">25</text>
<text x="182.8" y="66.8">26</text>
<text x="164.7" y="93.5">14</text>
<text x="168.3" y="94.8">SHELL</text>
<text x="177.8" y="94.8">GND</text>
<text x="184" y="93.5">1</text>
<text x="23.6" y="97.5" transform="rotate(-90 23.6 97.5)">3</text>
<text x="176.7" y="97.3">VBUS</text>
<text x="176.9" y="99.8">SBU2</text>
<text x="184" y="96">2</text>
<text x="184" y="98.6">3</text>
<text x="184" y="101.1">4</text>
<text x="24.7" y="102.7" transform="rotate(-90 24.7 102.7)">Vin</text>
<text x="125.5" y="104.9">1</text>
<text x="134.4" y="104.9">2</text>
<text x="178.3" y="102.4">CC1</text>
<text x="178.3" y="104.9">DN2</text>
<text x="178.5" y="107.5">DP1</text>
<text x="184" y="103.7">5</text>
<text x="184" y="106.2">6</text>
<text x="265" y="102.4">1</text>
<text x="265" y="104.9">2</text>
<text x="265" y="107.5">3</text>
<text x="267.4" y="103.7">GND</text>
<text x="267.4" y="106.2">TXD</text>
<text x="277.8" y="106.2">R232</text>
<text x="278.4" y="103.7">VCC</text>
<text x="284.4" y="107.5">14</text>
<text x="284.4" y="104.9">15</text>
<text x="284.4" y="102.4">16</text>
<text x="18.6" y="111.5" transform="rotate(-90 18.6 111.5)">1</text>
<text x="19.6" y="108.5" transform="rotate(-90 19.6 108.5)">GND</text>
<text x="28.7" y="111.5" transform="rotate(-90 28.7 111.5)">2</text>
<text x="29.7" y="108.5" transform="rotate(-90 29.7 108.5)">Vout</text>
<text x="70.7" y="113.8">1</text>
<text x="70.7" y="111.3">2</text>
<text x="70.7" y="108.7">3</text>
<text x="73.1" y="112.5">VOUT</text>
<text x="73.1" y="110">VIN</text>
<text x="178.3" y="110">DN1</text>
<text x="178.5" y="112.5">DP2</text>
<text x="184" y="108.7">7</text>
<text x="184" y="111.3">8</text>
<text x="184" y="113.8">9</text>
<text x="265" y="110">4</text>
<text x="265" y="112.5">5</text>
<text x="267.4" y="108.7">RXD</text>
<text x="267.4" y="111.3">V3</text>
<text x="267.4" y="113.8">D+</text>
<text x="277" y="113.8">DCD#</text>
<text x="277.3" y="111.3">DTR#</text>
<text x="277.4" y="108.7">RTS#</text>
<text x="284.4" y="112.5">12</text>
<text x="284.4" y="110">13</text>
<text x="73.1" y="115.1">GND</text>
<text x="176.9" y="115.1">SBU1</text>
<text x="178.3" y="117.6">CC2</text>
<text x="184" y="116.4">10</text>
<text x="184" y="118.9">11</text>
<text x="265" y="115.1">6</text>
<text x="265" y="117.6">7</text>
<text x="267.4" y="116.4">D-</text>
<text x="267.4" y="118.9">NC.</text>
<text x="277.1" y="118.9">DSR#</text>
<text x="279.7" y="116.4">RI#</text>
<text x="284.4" y="117.6">10</text>
<text x="284.4" y="115.1">11</text>
<text x="164.7" y="121.4">13</text>
<text x="168.3" y="122.7">SHELL</text>
<text x="176.7" y="120.2">VBUS</text>
<text x="177.8" y="122.7">GND</text>
<text x="184" y="121.4">12</text>
<text x="265" y="120.2">8</text>
<text x="267.4" y="121.4">OUT#</text>
<text x="277.4" y="121.4">CTS#</text>
<text x="284.4" y="120.2">9</text>
<text x="23.7" y="162.1">1</text>
<text x="23.7" y="164.6">2</text>
<text x="23.7" y="167.2">3</text>
<text x="26.1" y="163.3">1</text>
<text x="26.1" y="165.9">2</text>
<text x="63.1" y="162.1">1</text>
<text x="63.1" y="164.6">2</text>
<text x="63.1" y="167.2">3</text>
<text x="65.5" y="163.3">1</text>
<text x="65.5" y="165.9">2</text>
<text x="97.4" y="165.9">1</text>
<text x="99.7" y="167.2">1</text>
<text x="23.7" y="169.7">4</text>
<text x="23.7" y="172.2">5</text>
<text x="26.1" y="168.4">3</text>
<text x="26.1" y="171">4</text>
<text x="26.1" y="173.5">5</text>
<text x="63.1" y="169.7">4</text>
<text x="63.1" y="172.2">5</text>
<text x="65.5" y="168.4">3</text>
<text x="65.5" y="171">4</text>
<text x="65.5" y="173.5">5</text>
<text x="97.4" y="168.4">2</text>
<text x="97.4" y="171">3</text>
<text x="97.4" y="173.5">4</text>
<text x="99.7" y="169.7">2</text>
<text x="99.7" y="172.2">3</text>
<text x="23.7" y="174.8">6</text>
<text x="23.7" y="177.3">7</text>
<text x="26.1" y="176">6</text>
<text x="26.1" y="178.6">7</text>
<text x="63.1" y="174.8">6</text>
<text x="63.1" y="177.3">7</text>
<text x="65.5" y="176">6</text>
<text x="65.5" y="178.6">7</text>
<text x="99.7" y="174.8">4</text>
</g>
<g font-size="2.3" fill="#000080">
<text x="144.5" y="8.2">U2</text>
<text x="246.2" y="12">VCC</text>
<text x="25.1" y="15.8">R1</text>
<text x="41.7" y="14.5">Q2</text>
<text x="51.8" y="15.8">R3</text>
<text x="198.7" y="13.6" transform="rotate(-90 198.7 13.6)">VCC</text>
<text x="107.7" y="18.3">C2</text>
<text x="234.7" y="22.1">C4</text>
<text x="243.6" y="22.1">C5</text>
<text x="252.5" y="22.1">C6</text>
<text x="261.4" y="22.1">C7</text>
<text x="26.4" y="27.2">R2</text>
<text x="41.7" y="26">Q1</text>
<text x="51.8" y="27.2">R4</text>
<text x="107.7" y="29.8">C3</text>
<text x="116.6" y="26">X1</text>
<text x="42.9" y="34.8">U1</text>
<text x="129.4" y="31">VCC</text>
<text x="87.4" y="38.7">R5</text>
<text x="99.6" y="42.8" transform="rotate(-90 99.6 42.8)">VCC</text>
<text x="198.7" y="44.1" transform="rotate(-90 198.7 44.1)">VCC</text>
<text x="266.5" y="43.7">VCC</text>
<text x="81.8" y="53" transform="rotate(-90 81.8 53)">VCC</text>
<text x="248.7" y="50.1">LED1</text>
<text x="260.1" y="51.4">R6</text>
<text x="77.2" y="56.4">C1</text>
<text x="248.7" y="64.1">LED2</text>
<text x="258.8" y="65.3">R7</text>
<text x="128.8" y="72" transform="rotate(-90 128.8 72)">VCC</text>
<text x="21.8" y="89.5">+5V</text>
<text x="139.5" y="88.2">VCC</text>
<text x="189.4" y="86.9">+5V</text>
<text x="144.5" y="95.8">R10</text>
<text x="167.4" y="90.7">USB1</text>
<text x="234.7" y="94.5">C8</text>
<text x="241.1" y="90.7">VCC</text>
<text x="32.8" y="100.9">U4</text>
<text x="60.8" y="98.3">VCC</text>
<text x="191.5" y="99.6">R8</text>
<text x="266.4" y="99.6">U3</text>
<text x="8.6" y="102.2">C9</text>
<text x="39.2" y="107.2">VCC</text>
<text x="72.1" y="106">U5</text>
<text x="100.1" y="106">C12</text>
<text x="128" y="103.4">SW1</text>
<text x="128" y="116.1">C13</text>
<text x="191.5" y="114.9">R9</text>
<text x="32.8" y="121.2">C10</text>
<text x="45.5" y="121.2">C11</text>
<text x="189.4" y="132.6">+5V</text>
<text x="25.1" y="159.3">H2</text>
<text x="50.6" y="161.8">VCC</text>
<text x="64.5" y="159.3">H1</text>
<text x="90" y="160.6">VCC</text>
<text x="98.8" y="163.1">U6</text>
<text x="16.4" y="186">VCC</text>
</g>
</svg>
